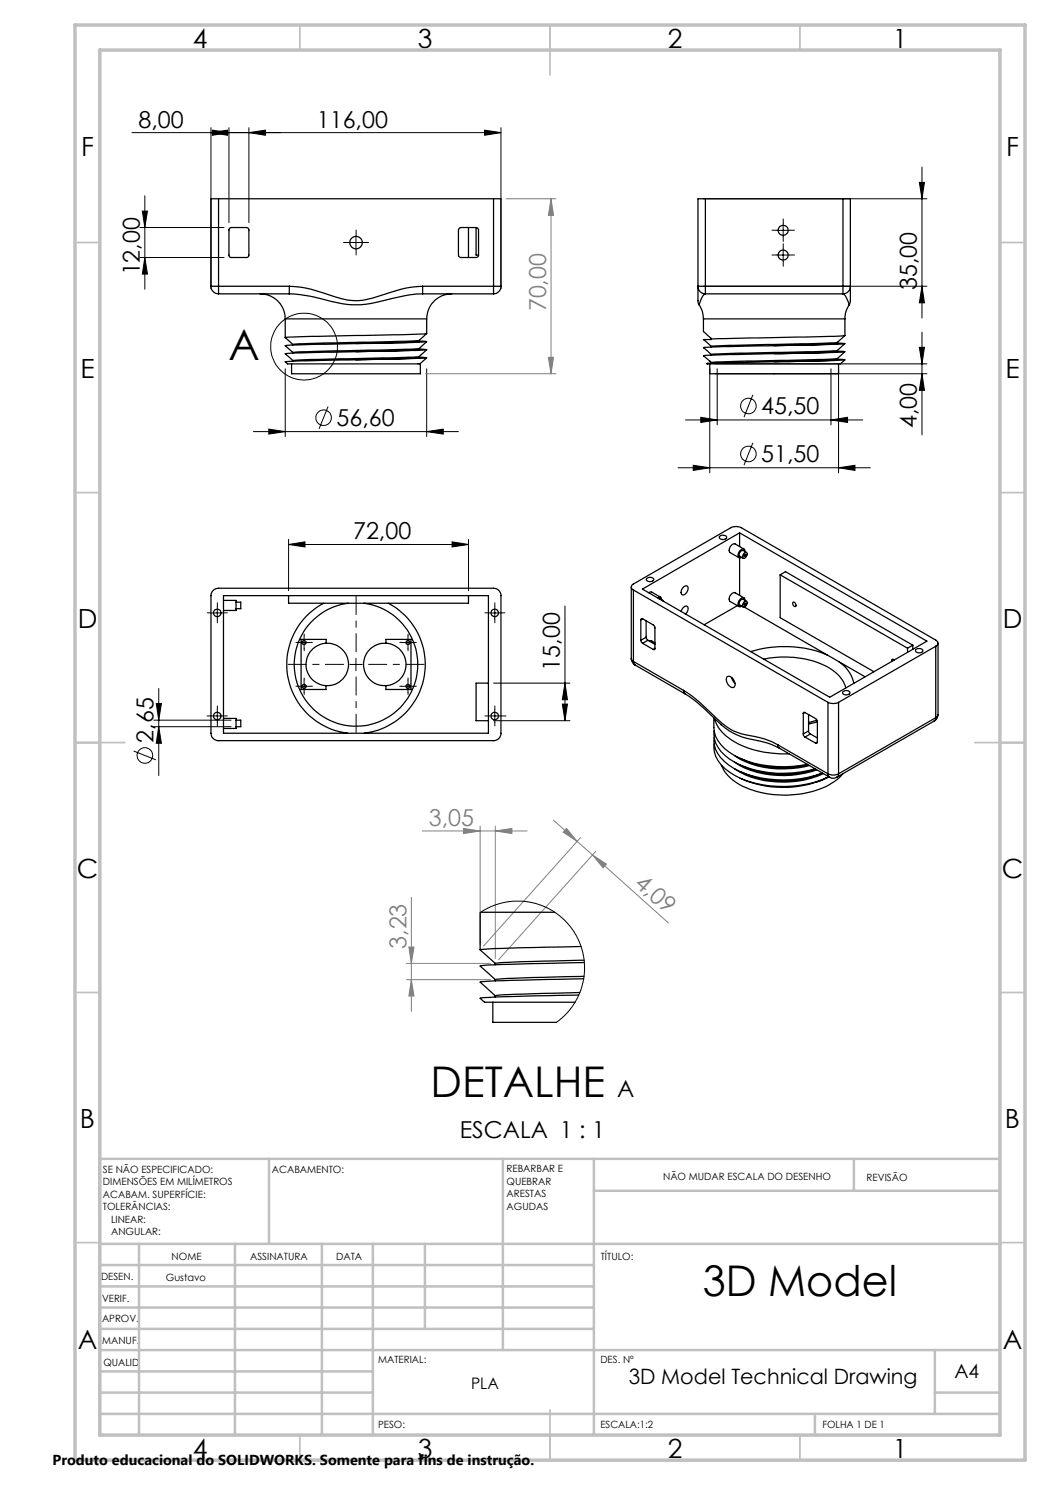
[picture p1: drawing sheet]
<svg xmlns="http://www.w3.org/2000/svg" width="210mm" height="297mm" viewBox="0 0 210 297" stroke-linecap="round" stroke-linejoin="round" font-family="sans-serif">
<g fill="none" stroke="#000" stroke-width=".2">
<path d="M26.4 26.5h73.8M29 39.2v18.7M42.2 26.5l3.3-.5v1.1zM42.2 25.5v32.3M42.5 26l3.3 .5-3.3 .6zM45.8 25.5v19M49.8 26.5l3.3-.5v1.1zM49.8 25.5v19M96.9 26l3.3 .5-3.3 .6zM100.2 25.5v32.3M140.6 39.8h44.8M183.9 36.5h1l-.5 3.3z"/>
<path d="M184.4 33.4v30.2M28 45.5h16.8M28 51.5h16.8M28.5 42.2h1l-.5 3.3zM29 51.5l.5 3.3h-1zM70 48.5h2.5M71.2 47.3v2.5M140.6 57.3h44.8M155.4 51h2.5M155.4 46.1h2.5M156.6 44.8v2.5M156.6 49.8v2.5"/>
<path d="M184.4 57.3l.5 3.3h-1zM57 73.8v13.5M85.3 73.8v13.5M142 73.8v20.8M142.9 72.8h42.5M142.9 74.8h42.5M143.4 73.8v11.2M150.6 79l-1.8 4.4M166.2 73.8v11.2M167.7 73.8v20.8M183.9 69.5h1l-.5 3.3zM184.4 74.8l.5 3.3h-1z"/>
<path d="M184.4 66.4v20.6M50.7 86.3h41M53.8 85.8l3.2 .5-3.2 .5zM65.6 81.3l-1.8 4.5M85.3 86.3l3.4-.5v1zM135.6 93.6h38.5M137.1 84h35.4M138.6 93.1l3.4 .5-3.4 .5zM140.2 83.5l3.2 .5-3.2 .5zM150.6 88.6l-1.8 4.4M166.2 84l3.3-.5v1zM167.7 93.6l3.3-.5v1z"/>
<path d="M57.7 108.9l3.3-.5v1zM57.7 107.9v10.2M57.7 108.9h36M90.4 108.4l3.3 .5-3.3 .5zM93.7 107.9v10.2M31.8 137.7v17.4M42.2 122.6h2.5M43.5 121.3v2.5M59.6 128.5h2.5M59.6 137.3h2.5M60.8 127.2v2.5M60.8 136v2.5"/>
<path d="M70 132.9h2.5M71.2 131.7v2.5M80.3 128.5h2.5M80.3 137.3h2.5M81.6 127.2v2.5M81.6 136v2.5M97.7 122.6h2.5M98.7 136.6h15.3M99 121.3v2.5M113 121.2v22.9M113 136.6l.5 3.3h-1zM26.7 150.2l4.5 1.8"/>
<path d="M30.8 144h15.4M30.8 145.3h15.4M31.3 140.7h1l-.6 3.3zM31.7 145.3l.6 3.4h-1zM42.2 143.2h2.5M43.5 142v2.5M97.7 143.2h2.5M98.7 144.1h15.3M99 142v2.5M112.5 140.8h1l-.5 3.3z"/>
<circle cx="60.8" cy="69.3" r="6.7"/>
<circle cx="64.7" cy="83.5" r="1.56"/>
<circle cx="149.7" cy="90.8" r="1.55"/>
<circle cx="149.7" cy="81.2" r="1.55"/>
<circle cx="29" cy="151.1" r="1.56"/>
</g>
<g fill="none" stroke="#808080" stroke-width=".2">
<path d="M101.2 39.8h10M110.2 39.8l.5 3.3h-1zM110.2 39.8v35M85.1 74.8h26.1M109.7 71.5h1l-.5 3.3zM82.3 179.5v22.8M84.5 166.2h20.9M92.7 165.7l3.3 .5-3.3 .5zM96 165.2v23.8M99.1 166.2l3.3-.5v1zM99.1 165.2v26.5M110.7 164l4.7 4.3"/>
<path d="M113.3 165.7l2.1 2.6-2.8-1.9zM115.4 168.3l3.1 2.7M116.1 167.5l-19.4 21.7M118.5 171l2.8 1.8-.7 .8zM118.5 171l15.2 13.6M119.2 170.2l-19.5 21.7M81.3 192.7h16.8M81.3 195.9h16.8M81.8 189.4h1l-.5 3.3zM82.3 195.9l.5 3.3h-1z"/>
</g>
<g fill="none" stroke="#000" stroke-width=".2" stroke-dasharray="15.2 1.3 1.3 1.3">
<path d="M70 48.5h-1.3M71.2 47.2v-1.2M71.2 49.7v1.3M72.5 48.5h1.2M155.4 51h-1M155.4 46h-1M156.6 49.7v-1M156.6 52.2v1M156.6 44.8v-1M156.6 47.3v1M157.9 51h1M157.9 46h1"/>
<path d="M42.2 122.6h-.7M43.5 121.3v-.7M43.5 123.8v.8M44.7 122.6h.8M59.6 137.2h-.4M59.6 128.5h-.4M60.8 136v-.4M60.8 138.5v.4M60.8 127.2v-.4M60.8 129.7v.4M62.1 137.2h.4M62.1 128.5h.4"/>
<path d="M80.4 128.5h-.4M80.4 137.2h-.4M81.6 127.2v-.4M81.6 129.7v.4M81.6 136v-.4M81.6 138.5v.4M82.9 128.5h.4M82.9 137.2h.4M97.7 122.6h-.7M99 121.3v-.7M99 123.8v.8M100.2 122.6h.8"/>
<path d="M42.2 143.2h-.8M43.5 141.9v-.7M43.5 144.4v.8M44.7 143.2h.8M97.7 143.2h-.7M99 141.9v-.7M99 144.4v.8M100.2 143.2h1"/>
</g>
<path d="M68.7 132.9h-11.1M71.2 130.4v-11.1M71.2 135.4v11.1M73.7 132.9h11.1" fill="none" stroke="#000" stroke-width=".2" stroke-dasharray="15.2 1.3 1.3 1.3" stroke-dashoffset="11.6"/>
<g fill="none" stroke="#c0c0c0" stroke-width=".35">
<path d="M60 5v5M110 5v10M160 5v5M15 48.5h5M200 48.5h5M15 98.5h5M200 98.5h5M15 148.5h10M195 148.5h10M15 198.5h5M200 198.5h5M15 248.5h5"/>
<path d="M200 248.5h5M60 287v5M110 282v10M160 287v5"/>
</g>
<g fill="none" stroke="#c0c0c0" stroke-width=".5">
<path d="M53.8 231.8v17M100.6 231.8v38.2M118.8 231.8v55.2M118.8 238.2h81.2M170.8 231.8v6.4M200 231.8h-180v55.2M20 248.8h180M20 257.3h98.8M20 253h98.8M27.8 248.8v38.2M47 248.8v38.2M64.4 248.8v38.2"/>
<path d="M74.6 248.8v38.2M85 248.8v17M20 265.8h98.8M20 261.5h98.8M20 278.5h54.6M20 274.3h54.6M20 270h180M187 278.5h13M187 270v12.8M20 282.8h180M163 282.8v4.2"/>
</g>
<path d="M15 5h190v287h-190zM20 10h180v277h-180z" fill="none" stroke="#c0c0c0" stroke-width=".7"/>
<g fill="#000">
<path d="M42.5 26l3.3 .5-3.3 .6zM49.8 26.5l3.3-.5v1.1z"/>
<path d="M96.9 26l3.3 .5-3.3 .6zM42.2 26.5l3.3-.5v1.1z"/>
<path d="M28.5 42.2h1l-.5 3.3zM29 51.5l.5 3.3h-1zM183.9 69.5h1l-.5 3.3zM184.4 74.8l.5 3.3h-1zM31.3 140.7h1l-.6 3.3zM31.7 145.3l.6 3.4h-1z"/>
<path d="M184.4 57.3l.5 3.3h-1zM183.9 36.5h1l-.5 3.3zM112.5 140.8h1l-.5 3.3zM113 136.6l.5 3.3h-1z"/>
<path d="M53.8 85.8l3.2 .5-3.2 .5zM85.3 86.3l3.4-.5v1z"/>
<path d="M138.6 93.1l3.4 .5-3.4 .5zM167.7 93.6l3.3-.5v1zM140.2 83.5l3.2 .5-3.2 .5zM166.2 84l3.3-.5v1z"/>
<path d="M57.7 108.9l3.3-.5v1zM90.4 108.4l3.3 .5-3.3 .5z"/>
</g>
<g fill="#808080">
<path d="M118.5 171l2.8 1.8-.7 .8zM113.3 165.7l2.1 2.6-2.8-1.9z"/>
<path d="M99.1 166.2l3.3-.5v1zM92.7 165.7l3.3 .5-3.3 .5z"/>
<path d="M110.2 39.8l.5 3.3h-1zM109.7 71.5h1l-.5 3.3zM81.8 189.4h1l-.5 3.3zM82.3 195.9l.5 3.3h-1z"/>
</g>
<g fill="none" stroke="#000" stroke-width=".25">
<path d="M43.7 39.8h-1.5v17.5M43.7 39.8v17.5M43.7 39.8h55M98.7 39.8h1.5v17.5M98.7 39.8v17.5M141.1 39.8h-1.5v17.5M141.1 39.8h27.5M141.1 39.8v17.5M168.6 39.8h1.5v17.5M168.6 39.8v17.5M42.2 57.3h1.5M42.2 57.3a1.57 1.57 0 0 0 1.5 1.5"/>
<path d="M43.7 57.3v1.5M43.7 57.3h14.2M43.7 58.8h14.2M45.9 45.6l.4-.1h3l.4 .3 .1 5.3-.2 .3-3.4 .1-.3-.2-.1-5.4zM52 58.8a5 5 0 0 1 5 5M57.9 58.8l4 .4 2.6 .6a19.5 19.5 0 0 0 12.5 .2l1.5-.3a23.9 23.9 0 0 1 6-.9M57.9 57.3l3.2 .3 3.6 1a19.4 19.4 0 0 0 6.8 1.5 23.9 23.9 0 0 0 6.6-1.6 20.1 20.1 0 0 1 6.4-1.2M57.9 57.3v1.5M84.5 57.3v1.5M84.5 57.3h14.2M84.5 58.8h14.2M90.3 58.8a5 5 0 0 0-5 5"/>
<path d="M93.7 45.5v6M95.2 45.5h-3l-.5 .3v5.2v.2l.4 .3h3.2l.3-.1 .1-.4M95.2 45.5l.4 .1 .1 .3v5.1M95.2 45.5v5.5h.5M98.7 57.3h1.5M98.7 57.3v1.5M100.2 57.3a1.51 1.51 0 0 1-1.5 1.5M139.6 57.3v3.1l.2 .5a5.1 5.1 0 0 1 .9 2.9M139.6 57.3h1.5M139.6 57.3a1.51 1.51 0 0 0 1.5 1.5M141.1 57.3v1.5M141.1 58.8a3.6 3.6 0 0 0-1.3 2.2"/>
<path d="M141.1 57.3h27.5M141.1 58.8h27.5M168.6 57.3v1.5M168.6 57.3h1.5M168.6 58.8a3.4 3.4 0 0 1 1.2 2.2M170.1 57.3v1.4a3.9 3.9 0 0 1-.8 3.2l-.2 .7-.1 1.2M170.1 57.3a1.51 1.51 0 0 1-1.5 1.5M57 70.8l1.6 1.3M57 69.1l1.6 1.4M57 63.8v3.7l1.6 1.4M57 72.4l.5 .4h26.6v2h-25.8v-2M57 63.8h28.3"/>
<path d="M58.6 68.9v.1M58.6 70.5v.1M58.6 72.1v.1M83.8 71.4l1.5 .1-1.3 .2-26.9 .7M83.8 69.8l1.5 .2-26.1 .6-2.1 .2M83.8 68.2l1.5 .1-4.1 .2-22.7 .5-1.4 .1M83.8 71.3l-1.2 .1-20.3 .5-3.7 .2M83.8 69.7l-25.2 .8M83.8 68.1l-24 .7-1.2 .1M83.8 71.3l-.1 .3-1.1 .1-11.4 .3M83.8 69.7v.3l-1.2 .1-11.4 .2M83.8 68.1l-.1 .3h-1.1l-11.4 .3"/>
<path d="M85.3 70l-1.5 1.3M85.3 68.3l-1.5 1.4M85.3 66.7l-1.5 1.4M85.3 71.6l-1.3 1.2M85.3 66.7l-28.2 .8M85.3 63.8v2.9M140.7 63.8v2.5l1.5 1.4v.2h-1.5l1.6 1.4M140.7 63.8h28.3M141.6 72.7l-.1 .1M141.9 72.3h.1M142 72.8v2h25.7v-2M167.4 71.7l-2.7 .2-21.2 .5-1.2 .1-.1 .1"/>
<path d="M167.4 70.1l-4.7 .2-19.8 .5-.6 .1-.1 .1M167.4 68.5l-5.9 .3-16.5 .3-2.5 .1-.3 .1v.1M167.5 68.6l1.5 .1-1.4 .2-22.8 .4-4.1 .2 1.6 1.4M167.5 70.2l1.5 .1-28.3 .9 1.6 1.3M167.5 71.8l1.5 .2-4.1 .2-23.3 .5M167.5 71.7l-.1 .3-1.9 .1-10.7 .3M167.5 70.1v.2l-.7 .1-12 .3M167.5 68.5l-.1 .3-1.2 .1-11.4 .2M169 70.3l-1.5 1.4M169 68.7l-1.5 1.4M169 67.1l-1.5 1.4M169 72l-.9 .8h-26.6"/>
<path d="M169 63.8v3.3h-.1l-26.7 .7M42.7 118.1l.4-.3 .6-.2h55a1.45 1.45 0 0 1 1.5 1.5v27.5a1.45 1.45 0 0 1-1.5 1.5h-55a1.51 1.51 0 0 1-1.5-1.5v-27.5l.1-.5zM44.7 119.1h53v27.5h-53zM57.7 119.1v1.5h36v-1.5M126.3 117.4v14.3M126.7 118a.64 .64 0 0 1-.4-.6 .64 .64 0 0 1 .4-.6l19.5-11.3a2.39 2.39 0 0 1 2.1 0l38.8 22.5a.64 .64 0 0 1 .5 .6 .64 .64 0 0 1-.5 .7M126.7 118l38.9 22.5M126.7 118v14.3M128.5 117.8l19.4-11.2 37.5 21.6-19.5 11.2zM129.4 115.6a.82 .82 0 0 1 1.3 .4 .87 .87 0 0 1-1.4-.2zM129.8 118.5l.6-.1 1.7 1M131.5 119.6a.47 .47 0 0 1 .6-.2 .47 .47 0 0 1 .2 .6"/>
<path d="M131.8 119.7l.8 .4M136.6 117.5a.54 .54 0 0 1 .8-.3 .54 .54 0 0 1 .2 .8 1.06 1.06 0 0 1-1.2 .9 1.19 1.19 0 0 1 .2-1.4zM143.9 107.3a.97 .97 0 0 1 1.4 .2 .81 .81 0 0 1-.7 .4 .81 .81 0 0 1-.7-.5zM147.9 106.6v2.7M147.9 111.6v7.5M148.8 110.7a.38 .38 0 0 1 .5-.2 .38 .38 0 0 1 .1 .6l-.2 .3a.37 .37 0 0 1-.6 .2 .37 .37 0 0 1 0-.6zM148.8 109.8l-1.8-1a1.18 1.18 0 0 0-1 1.7l1.8 1M148.8 119.6l-1.8-1a1.18 1.18 0 0 0-1 1.7l1.8 1M148.9 110.9l.2-.1a.27 .27 0 0 1 0 .3 .27 .27 0 0 1-.3 .2zM149 110.3a.49 .49 0 0 0-.3-.5 .49 .49 0 0 0-.6 .2 .92 .92 0 0 0-.1 1.6l.3-.1M149.3 110.5l-.7-.4a.79 .79 0 0 0-.6 1.2l.6 .4M156 115l1.1-.7 25.5 14.7"/>
<path d="M156 115l25.5 14.6M156 115v8.5l18.8 10.8M44.7 120.1h2.5v2h-2.5M47.2 120.4h1v1.3h-1M64.7 120.6a13.8 13.8 0 0 0-7.1 14.8 13.8 13.8 0 0 0 11.9 11.2M65.2 128.7a4.2 4.2 0 0 0-4 4.2 4.2 4.2 0 0 0 4 4.2M65.2 128.7a4.2 4.2 0 0 1 4.5 4.2 4.2 4.2 0 0 1-4.5 4.2M65.2 128.7v-.8h-5v10h5v-.8M69.6 120.6a12.3 12.3 0 0 0-8.8 18.9 12.3 12.3 0 0 0 20.8 0 12.3 12.3 0 0 0-8.8-18.9M77.2 128.7a4.2 4.2 0 0 1 4 4.2 4.2 4.2 0 0 1-4 4.2M77.2 128.7a4.2 4.2 0 0 0-4.5 4.2 4.2 4.2 0 0 0 4.5 4.2M77.2 128.7v-.8h5v10h-5v-.8"/>
<path d="M77.6 120.6a13.8 13.8 0 0 1 7.2 14.8 13.8 13.8 0 0 1-12 11.2M97.7 136.6h-2.5v7.5h2.5M126.3 131.7a1.64 1.64 0 0 0 .7 1.3M126.3 131.7l.4 .6M126.7 132.3l.3 .7M126.7 132.3l10 5.8M127 133l10 5.8M128.2 128.1l.3 .6M128.2 124v4.1M128.5 123.8l2.2 1.2 .3 .3v4.4M128.5 123.8h-.2l-.1 .2M128.5 128.7l2.1 1.2"/>
<path d="M128.5 123.8l-.3 .2M129.2 127.5l.4 .6M129.2 127.5l-1 .6M129.2 124.2v3.3M129.6 128.1l-1.1 .6M129.6 128.1l1.4 .8M129.9 128.2h.5l.6 .4M131 129.7a.21 .21 0 0 1-.1 .2 .21 .21 0 0 1-.3 0M131 129.7l-.4 .2M132.4 120.1l.3 .2M136.2 122.3a1.01 1.01 0 0 1 1.3-1 1.25 1.25 0 0 1-.4 1.5M136.7 138.1l3.2 2.3 2.3 2.2a13.2 13.2 0 0 0 6 4.2 22.4 22.4 0 0 1 7.4 2.2"/>
<path d="M136.7 138.1l.3 .7M137 138.8a44.1 44.1 0 0 1 7.3 6.2 13.2 13.2 0 0 0 7.3 3.1M145.4 135.4a1.29 1.29 0 0 1 1.6 1.3 .62 .62 0 0 1-.3 .8 .62 .62 0 0 1-.8-.3 1.6 1.6 0 0 1-.5-1.8zM146.3 135.5l.3 .7 .4 .5M147.5 121.1l-6.7 3.9M148.8 120.4a.38 .38 0 0 1 .5-.1 .38 .38 0 0 1 .1 .6 .5 .5 0 0 1-.3 .5 .5 .5 0 0 1-.6-.2zM148.8 120.8l.2-.2a.19 .19 0 0 1 .1 .3 .19 .19 0 0 1-.3 0zM148.9 121.4l24.1 14M149 120.1a.49 .49 0 0 0-.3-.6 .49 .49 0 0 0-.6 .3 1.15 1.15 0 0 0-.3 1.5l.5-.1M149.3 120.3l-.7-.4a.79 .79 0 0 0-.6 1.1l.6 .4M150.1 130.3a22.8 22.8 0 0 1 15.4 .7M152.8 131.8a19.1 19.1 0 0 1 13.5 2.1 6.5 6.5 0 0 1 2.9 3.7"/>
<path d="M158.6 120.5a.49 .49 0 0 1 .5 .2 .49 .49 0 0 1 0 .6 .63 .63 0 0 1-.5-.8zM167.8 132.4a6.8 6.8 0 0 1 2.9 4.3M168.6 138.4a.82 .82 0 0 1 1.4 .2 .84 .84 0 0 1-1.5-.1zM178.8 132a.29 .29 0 0 0-.4-.1 .29 .29 0 0 0-.1 .4M181.5 129.6v.9M182.6 129v.9M182.6 129l-1.1 .6M183.2 129.9a.84 .84 0 0 1 1.4 .3 .91 .91 0 0 1-1.5-.1zM187.1 129.3l-19.4 11.2M187.1 129.3v14.2M187.6 128.6v14.3M44.7 143.7h2.5v2h-2.5"/>
<path d="M47.2 144h1v1.3h-1M142.8 143.6a7 7 0 0 0 4.1 7.5 22.4 22.4 0 0 0 14.5 1.8M142.8 148.8a5.7 5.7 0 0 0 3.1 5.6 19.5 19.5 0 0 0 12.6 2.8 20.9 20.9 0 0 0 7.3-1.8l-2.6 1M142.8 147.5a5.2 5.2 0 0 0 2.2 4.9 16.9 16.9 0 0 0 10.3 3.6 22.3 22.3 0 0 0 9.2-1.4M142.8 146.2a5.3 5.3 0 0 0 2.2 4.9 18.9 18.9 0 0 0 13.5 3.5l1.6-.2 2.9-.6M142.9 143.8a8.5 8.5 0 0 0 5.3 5.2 21.7 21.7 0 0 0 9.6 1.8M144.3 153.1a9.2 9.2 0 0 0 6.3 4.9 20.3 20.3 0 0 0 15.7-1.3l1.1-.7 1.2-1.2M146.9 153.7a18.5 18.5 0 0 0 15.5 1.9l2.3-.9M146.9 152.4a18.6 18.6 0 0 0 14.2 2.2l2.2-.6M146.9 151.1a18.4 18.4 0 0 0 15 2M148 154.3l.9 .4M148 153l.9 .4"/>
<path d="M148 151.7l.9 .4M148 155.6a20.8 20.8 0 0 0 15.2 .8M149 153.4a20.5 20.5 0 0 0 14.1 .4M149 152.1a19.7 19.7 0 0 0 12.6 .9M151.6 148.1a14.1 14.1 0 0 1 4.3 1.5M155.6 149v.4l.3 .2M155.6 149l10 5.8M155.9 149.6l10 5.8M160.7 146.8v.3l.3 .3M160.7 142.7v4.1M161 142.5l2.1 1.2 .4 .7M161 142.5a.2 .2 0 0 0-.2 0 .2 .2 0 0 0-.1 .2"/>
<path d="M161 147.4l2.1 1.2M161 142.5l-.3 .2M161.7 146.2l.4 .6M161.7 146.2l-1 .6M161.7 142.9v3.3M162.1 146.8l-1.1 .6M162.1 146.8l1.4 .8M163.4 144l-1.7 .5M163.5 148.4a.21 .21 0 0 1-.1 .3 .21 .21 0 0 1-.3-.1M163.5 144.4l-1.8 .4M163.5 144.4v4M163.5 148.4l-.4 .2"/>
<path d="M164.5 154.6a20.4 20.4 0 0 1-15.5 .1M165.4 155.5l-2.2 .9M165.6 140.5a2.39 2.39 0 0 0 2.1 0M165.6 154.8a2.39 2.39 0 0 0 2.1 0M165.6 154.8l.1 .4 .2 .2M165.6 140.5v14.3M165.9 155.4a1.4 1.4 0 0 0 1.5 0M167.7 154.8l-.1 .4-.2 .2M167.7 140.5v14.3M186.8 144.2l-19.4 11.2M187.1 143.5v.5l-.3 .2M187.1 143.5l-19.4 11.3"/>
<path d="M187.6 142.9a1.56 1.56 0 0 1-.8 1.3M187.6 142.9l-.5 .6M96 190l3.1 2.7M96 182.6v7.4M96.1 182.5h14.8M99.1 192.7v.3M99.1 195.9v.3M99.1 199.1v.3M115.7 199l-9 .2a93.6 93.6 0 0 0-10.7 .5l.9 .7h18.1M116 198.5l-13.1 .4-3.8 .2M116.2 189.3l-9.5 .2a86.8 86.8 0 0 0-10.7 .5h.1M116.7 195.8l-10 .2a86.8 86.8 0 0 0-10.7 .4l3.1 2.8"/>
<path d="M116.8 195.3l-8.2 .2a70 70 0 0 0-9.5 .4M116.8 192l-12.2 .3-5.5 .4M116.9 192.5l-16.5 .4-4.4 .3 3.1 2.7M98.6 200.4v4.1h12.7"/>
<circle cx="71.2" cy="48.5" r="1.24"/>
<circle cx="156.6" cy="46.1" r=".99"/>
<circle cx="156.6" cy="51" r=".99"/>
<circle cx="43.5" cy="122.6" r=".75"/>
<circle cx="60.8" cy="137.3" r=".4"/>
<circle cx="60.8" cy="128.5" r=".4"/>
<circle cx="81.6" cy="137.3" r=".4"/>
<circle cx="81.6" cy="128.5" r=".4"/>
<circle cx="99" cy="122.6" r=".74"/>
<circle cx="43.4" cy="143.2" r=".76"/>
<circle cx="98.9" cy="143.2" r=".75"/>
</g>
<path d="M96 182.6l2.2-1.3 2.5-.8 1.9-.3 3.1 .2 2.3 .6 2.6 1.2 2.1 1.7 1.8 2 1.4 2.5 .7 2.2 .3 2.3-.2 3-.7 2.5-1.1 2.3-1.4 1.8-2.2 2" fill="none" stroke="#000" stroke-width=".2"/>
<g font-size="8.5">
<text x="45.7" y="71.9">A</text>
<text x="86.1" y="219.3">DETALHE</text>
<text x="140.6" y="259.3">3D Model</text>
</g>
<g font-size="5.3">
<text x="38.5" y="9.5">4</text>
<text x="83.5" y="9.5">3</text>
<text x="133.6" y="9.5">2</text>
<text x="178.6" y="9.5">1</text>
<text x="16.2" y="31.3">F</text>
<text x="201.2" y="31.3">F</text>
<text x="16.1" y="75.5">E</text>
<text x="201.1" y="75.5">E</text>
<text x="15.5" y="125.5">D</text>
<text x="200.5" y="125.5">D</text>
<text x="15.4" y="175.5">C</text>
<text x="200.4" y="175.5">C</text>
<text x="16" y="225.5">B</text>
<text x="201" y="225.5">B</text>
<text x="15.5" y="269.8">A</text>
<text x="200.5" y="269.8">A</text>
<text x="38.5" y="291.5">4</text>
<text x="83.5" y="291.5">3</text>
<text x="133.6" y="291.5">2</text>
<text x="178.6" y="291.5">1</text>
</g>
<g font-size="4.7">
<text x="27.7" y="25.5">8,00</text>
<text x="63.4" y="25.5">116,00</text>
<text x="28" y="55.1" transform="rotate(-90 28 55.1)">12,00</text>
<text x="183.4" y="58" transform="rotate(-90 183.4 58)">35,00</text>
<text x="152.3" y="82.9">45,50</text>
<text x="67.3" y="85.2">56,60</text>
<text x="183.4" y="85.7" transform="rotate(-90 183.4 85.7)">4,00</text>
<text x="152.3" y="92.5">51,50</text>
<text x="70.6" y="107.9">72,00</text>
<text x="112" y="134.1" transform="rotate(-90 112 134.1)">15,00</text>
<text x="30.7" y="148.5" transform="rotate(-90 30.7 148.5)">2,65</text>
<text x="123.4" y="219.3">A</text>
<text x="91.9" y="227.5">ESCALA 1 : 1</text>
</g>
<g font-size="4.7" fill="#808080">
<text x="109.2" y="62.3" transform="rotate(-90 109.2 62.3)">70,00</text>
<text x="85.8" y="165.2">3,05</text>
<text x="126.7" y="176.9" transform="rotate(42 126.7 176.9)">4,09</text>
<text x="81.3" y="189.8" transform="rotate(-90 81.3 189.8)">3,23</text>
</g>
<text font-size="4.2" x="125.7" y="276.8">3D Model Technical Drawing</text>
<text font-size="3.9" x="190.9" y="275.5">A4</text>
<text font-size="3.2" x="94.2" y="277.9">PLA</text>
<text font-size="2.9" x="10.5" y="292.9">Produto educacional do SOLIDWORKS. Somente para fins de instrução.</text>
<g font-size="2">
<text x="20.6" y="234.6">SE NÃO ESPECIFICADO:</text>
<text x="20.6" y="237.1">DIMENSÕES EM MILÍMETROS</text>
<text x="20.6" y="239.6">ACABAM. SUPERFÍCIE:</text>
<text x="54.4" y="234.6">ACABAMENTO:</text>
<text x="101.3" y="234.5">REBARBAR E</text>
<text x="101.3" y="237">QUEBRAR</text>
<text x="101.3" y="239.5">ARESTAS</text>
<text x="132.6" y="236">NÃO MUDAR ESCALA DO DESENHO</text>
<text x="173.3" y="236.2">REVISÃO</text>
<text x="20.6" y="242.1">TOLERÂNCIAS:</text>
<text x="22.2" y="244.6">LINEAR:</text>
<text x="101.3" y="242">AGUDAS</text>
<text x="22.2" y="247.1">ANGULAR:</text>
<text x="34.3" y="252">NOME</text>
<text x="50" y="251.9">ASSINATURA</text>
<text x="67.2" y="251.9">DATA</text>
<text x="120.2" y="251.9">TÍTULO:</text>
<text x="20.2" y="256.1">DESEN.</text>
<text x="33.2" y="256.1">Gustavo</text>
<text x="20.4" y="260.3">VERIF.</text>
<text x="20.4" y="264.4">APROV.</text>
<text x="20.5" y="268.8">MANUF.</text>
<text x="20.7" y="273.1">QUALID</text>
<text x="75.7" y="272.5">MATERIAL:</text>
<text x="120.1" y="272.5">DES. Nº</text>
<text x="75.6" y="285.5">PESO:</text>
<text x="120.1" y="285.6">ESCALA:1:2</text>
<text x="164.5" y="285.6">FOLHA 1 DE 1</text>
</g>
</svg>
